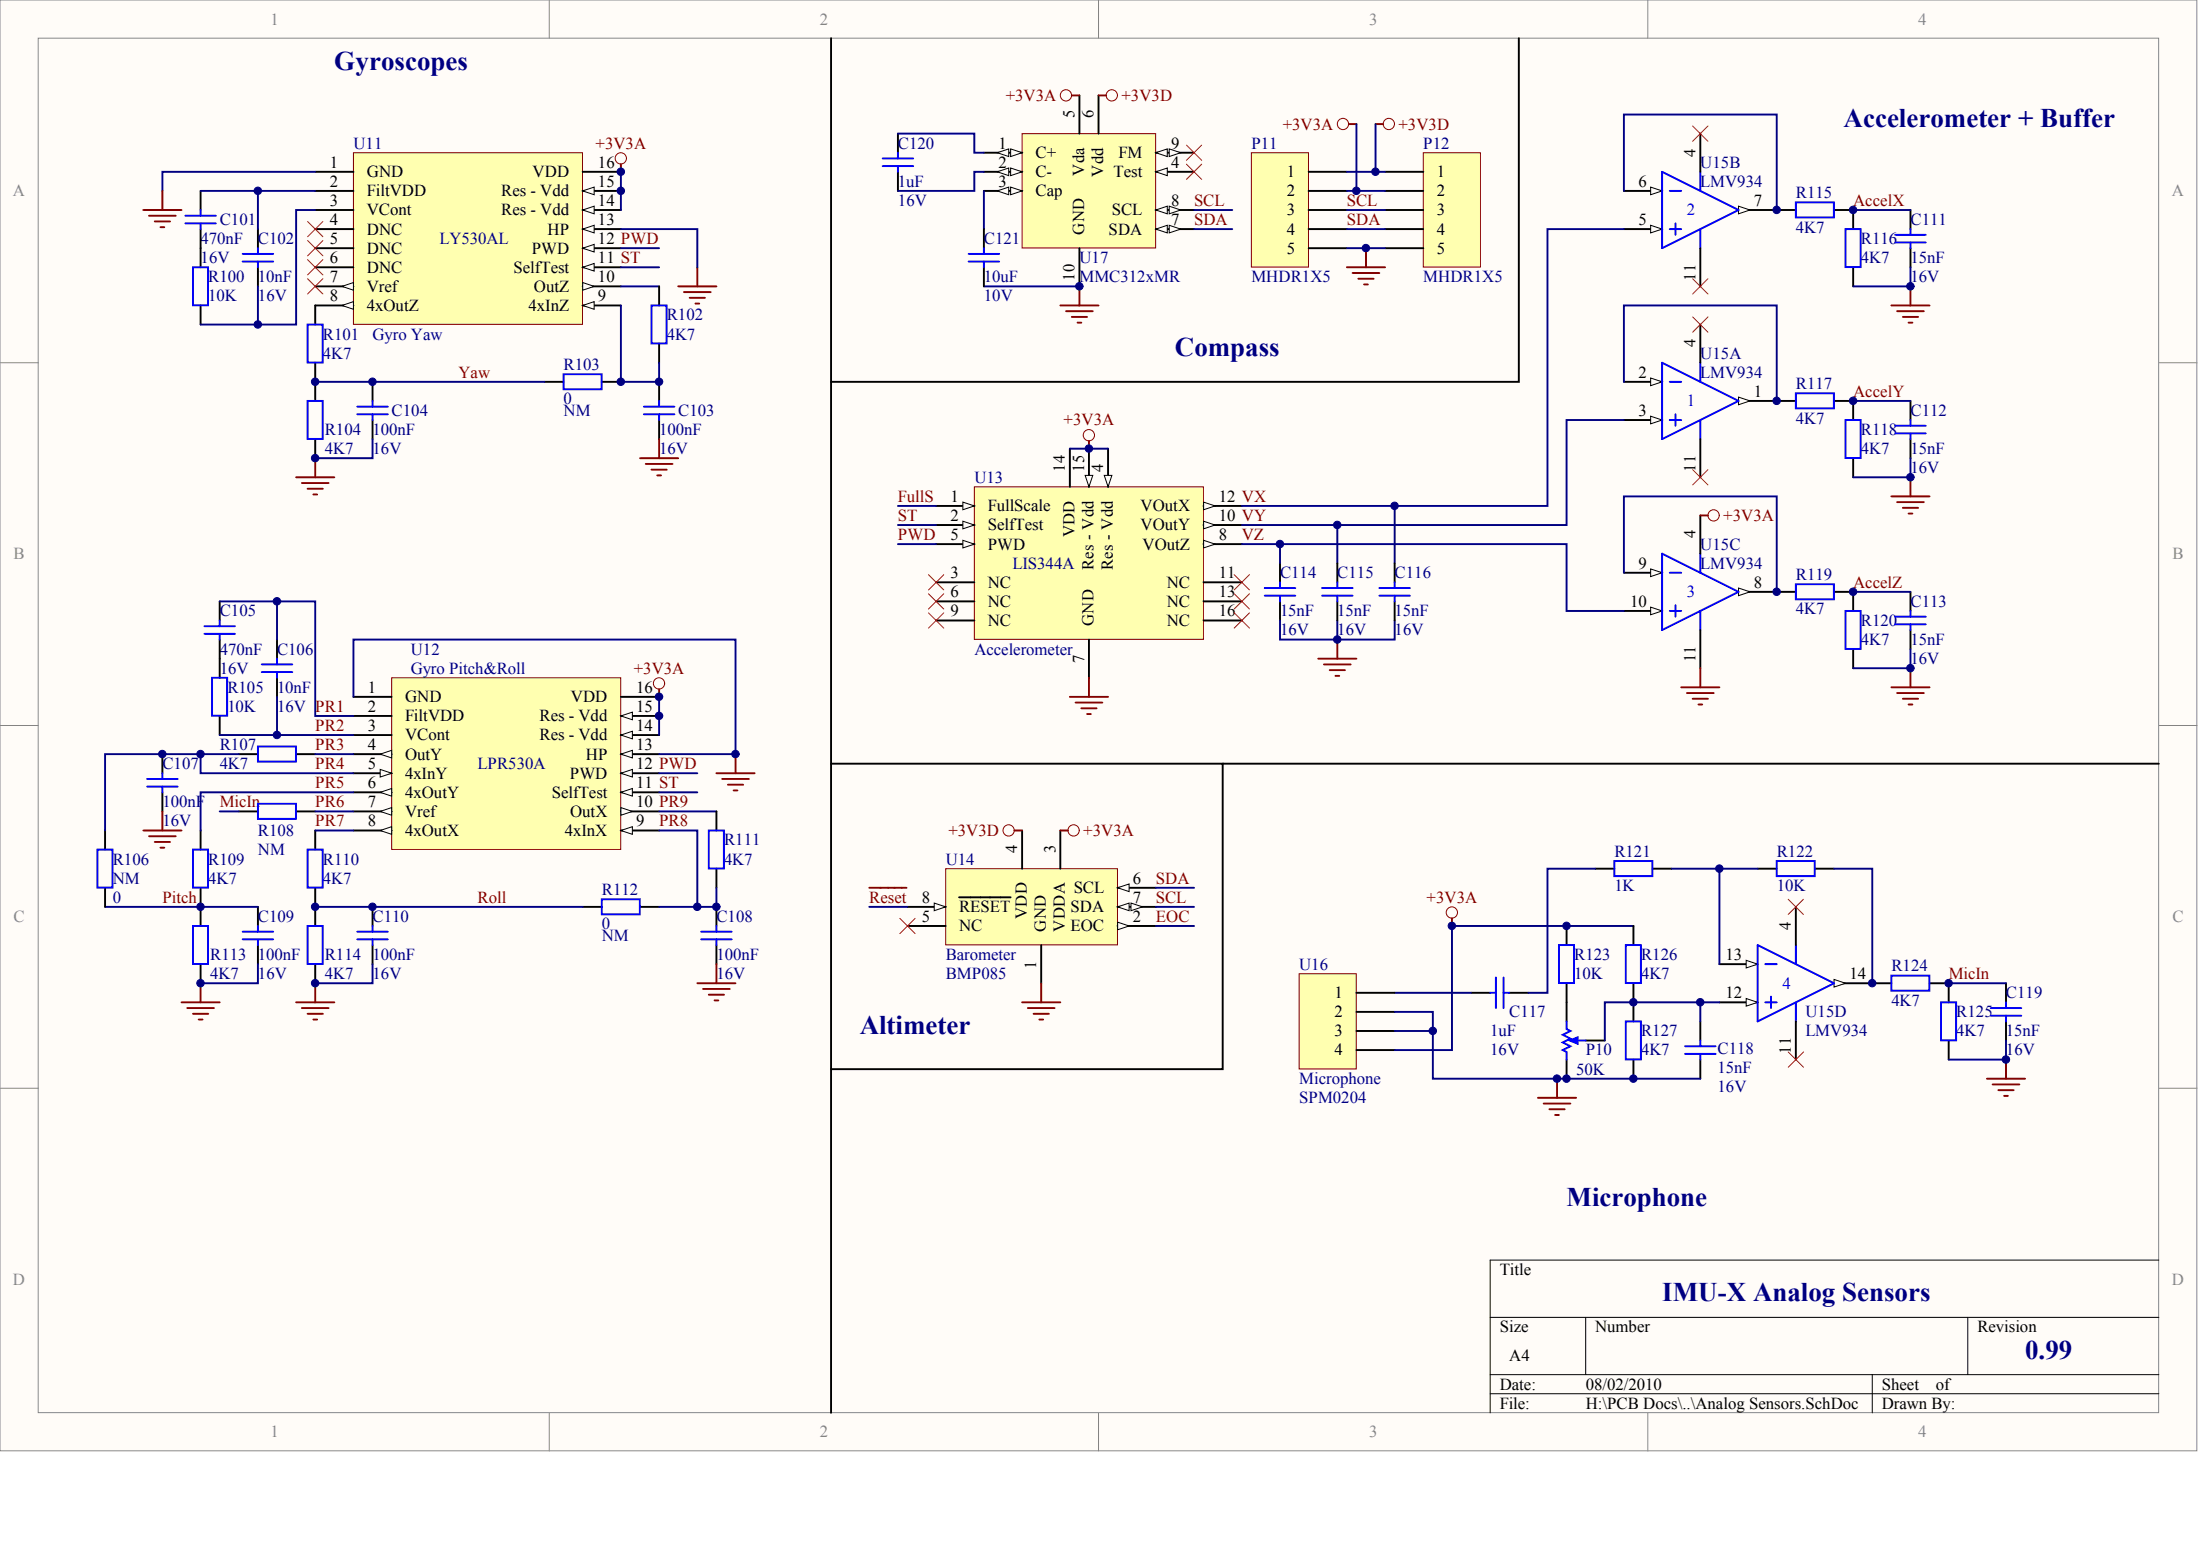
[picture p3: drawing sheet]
<svg xmlns="http://www.w3.org/2000/svg" width="840mm" height="594mm" viewBox="0 0 840 594" stroke-linecap="round" stroke-linejoin="round" font-family="sans-serif">
<g fill="#fffcf8" stroke="#85878c" stroke-width=".38">
<path d="M0 0h838.4v553.6h-838.4z"/>
<path d="M14.6 14.6h809.2v524.4h-809.2z"/>
</g>
<path d="M209.6 0v14.6M419.2 0v14.6M628.9 0v14.6M0 138.4h14.6M823.9 138.4h14.6M0 276.8h14.6M823.9 276.8h14.6M0 415.2h14.6M823.9 415.2h14.6M209.6 539.1v14.5M419.2 539.1v14.5M628.9 539.1v14.5" fill="none" stroke="#85878c" stroke-width=".38"/>
<path d="M823.9 480.8h-255.2v58.3M568.7 502.6h255.2M605.2 502.6v21.9M751 502.6v21.9M568.7 524.5h255.2M568.7 531.8h255.2M714.5 524.5v14.6" fill="none" stroke="#000" stroke-width=".38"/>
<path d="M134.9 58.3h87.4v65.5h-87.4z" fill="#ffffb0" stroke="#800000" stroke-width=".38"/>
<path d="M120.3 65.6h14.6M120.3 72.8h14.6M120.3 80.1h14.6M120.3 87.4h14.6M120.3 94.7h14.6M120.3 102h14.6M120.3 109.3h14.6" fill="none" stroke="#000" stroke-width=".73"/>
<path d="M130.5 109.3l4.4-1.5v2.9z" fill="#fffcf8" stroke="#000" stroke-width=".38"/>
<path d="M120.3 116.6h14.6" fill="none" stroke="#000" stroke-width=".73"/>
<path d="M130.5 116.6l4.4-1.5v2.9z" fill="#fffcf8" stroke="#000" stroke-width=".38"/>
<path d="M222.4 116.6h14.6" fill="none" stroke="#000" stroke-width=".73"/>
<path d="M222.4 116.6l4.4-1.5v2.9z" fill="#fffcf8" stroke="#000" stroke-width=".38"/>
<path d="M222.4 109.3h14.6" fill="none" stroke="#000" stroke-width=".73"/>
<path d="M222.4 107.8l4.4 1.5-4.4 1.4z" fill="#fffcf8" stroke="#000" stroke-width=".38"/>
<path d="M222.4 102h14.6" fill="none" stroke="#000" stroke-width=".73"/>
<path d="M222.4 102l4.4-1.5v2.9z" fill="#fffcf8" stroke="#000" stroke-width=".38"/>
<path d="M222.4 94.7h14.6" fill="none" stroke="#000" stroke-width=".73"/>
<path d="M222.4 94.7l4.4-1.5v3z" fill="#fffcf8" stroke="#000" stroke-width=".38"/>
<path d="M222.4 87.4h14.6" fill="none" stroke="#000" stroke-width=".73"/>
<path d="M222.4 87.4l4.4-1.4v2.9z" fill="#fffcf8" stroke="#000" stroke-width=".38"/>
<path d="M222.4 80.1h14.6" fill="none" stroke="#000" stroke-width=".73"/>
<path d="M222.4 80.1l4.4-1.4v2.9z" fill="#fffcf8" stroke="#000" stroke-width=".38"/>
<path d="M222.4 72.8h14.6" fill="none" stroke="#000" stroke-width=".73"/>
<path d="M222.4 72.8l4.4-1.4v2.9z" fill="#fffcf8" stroke="#000" stroke-width=".38"/>
<path d="M222.4 65.6h14.6" fill="none" stroke="#000" stroke-width=".73"/>
<path d="M149.5 258.6h87.4v65.5h-87.4z" fill="#ffffb0" stroke="#800000" stroke-width=".38"/>
<path d="M134.9 265.9h14.6M134.9 273.2h14.6M134.9 280.5h14.6M134.9 287.7h14.6" fill="none" stroke="#000" stroke-width=".73"/>
<path d="M145.1 287.7l4.4-1.4v2.9z" fill="#fffcf8" stroke="#000" stroke-width=".38"/>
<path d="M134.9 295h14.6" fill="none" stroke="#000" stroke-width=".73"/>
<path d="M145.1 293.6l4.4 1.4-4.4 1.5z" fill="#fffcf8" stroke="#000" stroke-width=".38"/>
<path d="M134.9 302.3h14.6" fill="none" stroke="#000" stroke-width=".73"/>
<path d="M145.1 302.3l4.4-1.4v2.9z" fill="#fffcf8" stroke="#000" stroke-width=".38"/>
<path d="M134.9 309.6h14.6" fill="none" stroke="#000" stroke-width=".73"/>
<path d="M145.1 309.6l4.4-1.5v3z" fill="#fffcf8" stroke="#000" stroke-width=".38"/>
<path d="M134.9 316.9h14.6" fill="none" stroke="#000" stroke-width=".73"/>
<path d="M145.1 316.9l4.4-1.5v2.9z" fill="#fffcf8" stroke="#000" stroke-width=".38"/>
<path d="M237 316.9h14.5" fill="none" stroke="#000" stroke-width=".73"/>
<path d="M237 316.9l4.3-1.5v2.9z" fill="#fffcf8" stroke="#000" stroke-width=".38"/>
<path d="M237 309.6h14.5" fill="none" stroke="#000" stroke-width=".73"/>
<path d="M237 308.1l4.3 1.5-4.3 1.5z" fill="#fffcf8" stroke="#000" stroke-width=".38"/>
<path d="M237 302.3h14.5" fill="none" stroke="#000" stroke-width=".73"/>
<path d="M237 302.3l4.3-1.4v2.9z" fill="#fffcf8" stroke="#000" stroke-width=".38"/>
<path d="M237 295h14.5" fill="none" stroke="#000" stroke-width=".73"/>
<path d="M237 295l4.3-1.4v2.9z" fill="#fffcf8" stroke="#000" stroke-width=".38"/>
<path d="M237 287.7h14.5" fill="none" stroke="#000" stroke-width=".73"/>
<path d="M237 287.7l4.3-1.4v2.9z" fill="#fffcf8" stroke="#000" stroke-width=".38"/>
<path d="M237 280.5h14.5" fill="none" stroke="#000" stroke-width=".73"/>
<path d="M237 280.5l4.3-1.5v2.9z" fill="#fffcf8" stroke="#000" stroke-width=".38"/>
<path d="M237 273.2h14.5" fill="none" stroke="#000" stroke-width=".73"/>
<path d="M237 273.2l4.3-1.5v2.9z" fill="#fffcf8" stroke="#000" stroke-width=".38"/>
<path d="M237 265.9h14.5" fill="none" stroke="#000" stroke-width=".73"/>
<path d="M371.8 185.8h87.5v58.2h-87.5z" fill="#ffffb0" stroke="#800000" stroke-width=".38"/>
<path d="M357.3 193h14.5" fill="none" stroke="#000" stroke-width=".73"/>
<path d="M367.5 191.6l4.3 1.4-4.3 1.5z" fill="#fffcf8" stroke="#000" stroke-width=".38"/>
<path d="M459.3 207.6h14.6M357.3 236.8h14.5M357.3 222.2h14.5M357.3 229.5h14.5M459.3 236.8h14.6M459.3 222.2h14.6M415.6 244v14.6" fill="none" stroke="#000" stroke-width=".73"/>
<path d="M459.3 206.2l4.4 1.4-4.4 1.5z" fill="#fffcf8" stroke="#000" stroke-width=".38"/>
<path d="M459.3 200.3h14.6" fill="none" stroke="#000" stroke-width=".73"/>
<path d="M459.3 198.9l4.4 1.4-4.4 1.5z" fill="#fffcf8" stroke="#000" stroke-width=".38"/>
<path d="M357.3 200.3h14.5M459.3 229.5h14.6" fill="none" stroke="#000" stroke-width=".73"/>
<path d="M367.5 198.9l4.3 1.4-4.3 1.5z" fill="#fffcf8" stroke="#000" stroke-width=".38"/>
<path d="M357.3 207.6h14.5" fill="none" stroke="#000" stroke-width=".73"/>
<path d="M367.5 206.2l4.3 1.4-4.3 1.5z" fill="#fffcf8" stroke="#000" stroke-width=".38"/>
<path d="M459.3 193h14.6" fill="none" stroke="#000" stroke-width=".73"/>
<path d="M459.3 191.6l4.4 1.4-4.4 1.5z" fill="#fffcf8" stroke="#000" stroke-width=".38"/>
<path d="M422.9 171.2v14.6" fill="none" stroke="#000" stroke-width=".73"/>
<path d="M421.4 181.4h2.9l-1.4 4.4z" fill="#fffcf8" stroke="#000" stroke-width=".38"/>
<path d="M415.6 171.2v14.6" fill="none" stroke="#000" stroke-width=".73"/>
<path d="M414.1 181.4h3l-1.5 4.4z" fill="#fffcf8" stroke="#000" stroke-width=".38"/>
<path d="M408.3 171.2v14.6" fill="none" stroke="#000" stroke-width=".73"/>
<path d="M120.3 65.6h-58.3v7.2M237 65.6v14.5" fill="none" stroke="#000080" stroke-width=".73"/>
<g fill="none" stroke="#f00" stroke-width=".38">
<path d="M117.4 99.1l5.8 5.8M117.4 91.8l5.8 5.8M117.4 84.5l5.8 5.8M123.2 99.1l-5.8 5.8M123.2 91.8l-5.8 5.8M123.2 84.5l-5.8 5.8M354.4 219.3l5.8 5.8M360.2 219.3l-5.8 5.8M471 219.3l5.8 5.8M476.8 219.3l-5.8 5.8M354.4 226.6l5.8 5.8M354.4 233.8l5.8 5.9"/>
<path d="M360.2 226.6l-5.8 5.8M360.2 233.8l-5.8 5.9M471 226.6l5.8 5.8M471 233.8l5.8 5.9M476.8 226.6l-5.8 5.8M476.8 233.8l-5.8 5.9"/>
</g>
<g fill="none" stroke="#800000" stroke-width=".38">
<circle cx="236.9" cy="60.4" r="2.15"/>
<circle cx="415.6" cy="166.1" r="2.15"/>
</g>
<path d="M237 62.6v3M415.6 168.3v2.9M415.6 258.6v7.3M408.3 265.9h14.6M410.5 268.1h10.2M412.7 270.3h5.8M414.9 272.4h1.4" fill="none" stroke="#800000" stroke-width=".73"/>
<path d="M360.9 331.5h65.6v29h-65.6z" fill="#ffffb0" stroke="#800000" stroke-width=".38"/>
<path d="M426.5 353.3h14.6M397.4 360.6v14.6" fill="none" stroke="#000" stroke-width=".73"/>
<path d="M426.5 351.9l4.4 1.4-4.4 1.5z" fill="#fffcf8" stroke="#000" stroke-width=".38"/>
<path d="M390.1 316.9v14.6M404.7 316.9v14.6M426.5 338.7h14.6M346.3 353.3h14.6" fill="none" stroke="#000" stroke-width=".73"/>
<path d="M426.5 338.7l4.4-1.4v2.9z" fill="#fffcf8" stroke="#000" stroke-width=".38"/>
<path d="M426.5 346h14.6" fill="none" stroke="#000" stroke-width=".73"/>
<g fill="#fffcf8" stroke="#000" stroke-width=".38">
<path d="M426.5 346l4.4-1.4v2.9z"/>
<path d="M431.6 344.6l4.4 1.4-4.4 1.5z"/>
</g>
<path d="M346.3 346h14.6" fill="none" stroke="#000" stroke-width=".73"/>
<path d="M356.5 344.6l4.4 1.4-4.4 1.5z" fill="#fffcf8" stroke="#000" stroke-width=".38"/>
<g fill="none" stroke="#000" stroke-width=".73">
<path d="M678.1 80.1h7.3M700 80.1h7.2M120.3 116.6v7.2M251.5 109.3v7.3M120.3 138.4v14.6M251.5 131.1v7.3M142.2 145.7v7.3M251.5 145.7v7.3M619.7 145.7h14.6M120.3 167.5v7.3M142.2 160.3v7.2M251.5 160.3v7.2"/>
<path d="M488.5 214.9v7.3M510.4 214.9v7.3M532.3 214.9v7.3M488.5 229.5v7.3M510.4 229.5v7.3M532.3 229.5v7.3M62 287.7v7.3M91.1 287.7h7.3M113 287.7h7.3M62 302.3v7.3M76.6 316.9v7.3M120.3 316.9v7.3"/>
<path d="M273.4 309.6v7.3M76.6 338.7v14.6M120.3 338.7v14.6M273.4 331.5v7.2M98.4 346v7.3M142.2 346v7.3M273.4 346v7.3M366 342.4h19.7M76.6 367.9v7.3M98.4 360.6v7.3M120.3 367.9v7.3M142.2 360.6v7.3"/>
<path d="M273.4 360.6v7.3"/>
</g>
<g fill="none" stroke="#800000" stroke-width=".38">
<circle cx="251.5" cy="260.8" r="2.15"/>
<circle cx="384.9" cy="316.8" r="2.15"/>
<circle cx="409.7" cy="316.8" r="2.15"/>
</g>
<g fill="none" stroke="#800000" stroke-width=".73">
<path d="M62 72.8v7.3M54.7 80.1h14.6M56.9 82.3h10.2M59.1 84.5h5.8M61.2 86.7h1.5M258.8 109.3h14.6M261 111.5h10.2M263.2 113.6h5.8M265.4 115.8h1.5M266.1 102v7.3M120.3 174.8v7.3M244.3 174.8h14.5"/>
<path d="M246.4 177h10.2M248.6 179.2h5.9M251.5 167.5v7.3M113 182.1h14.6M115.2 184.3h10.2M117.4 186.5h5.8M119.6 188.7h1.4M250.8 181.4h1.5M503.1 251.3h14.6M505.3 253.5h10.2M507.5 255.7h5.8M509.7 257.9h1.4"/>
<path d="M510.4 244v7.3M251.5 263v2.9M273.4 295h14.6M275.6 297.2h10.2M277.8 299.4h5.8M280.7 287.7v7.3M54.7 316.9h14.6M56.9 319.1h10.2M62 309.6v7.3M280 301.6h1.4M387.2 316.9h2.9M404.7 316.9h2.9"/>
<path d="M59.1 321.3h5.8M61.2 323.4h1.5M331.7 338.7h14.3M76.6 375.2v7.2M120.3 375.2v7.2M266.1 375.2h14.6M268.3 377.3h10.2M270.5 379.5h5.8M273.4 367.9v7.3M397.4 375.2v7.2M69.3 382.4h14.5M71.5 384.6h10.2"/>
<path d="M73.6 386.8h5.9M75.8 389h1.5M113 382.4h14.6M115.2 384.6h10.2M117.4 386.8h5.8M119.6 389h1.4M272.7 381.7h1.4M390.1 382.4h14.6M392.3 384.6h10.2M394.5 386.8h5.8M396.6 389h1.5"/>
</g>
<path d="M117.4 106.4l5.8 5.8M123.2 106.4l-5.8 5.8M343.4 350.4l5.8 5.8M349.2 350.4l-5.8 5.8" fill="none" stroke="#f00" stroke-width=".38"/>
<g fill="none" stroke="#000080" stroke-width=".73">
<path d="M237 102h14.5M237 109.3h14.5M142.2 167.5v7.3h-21.9M473.9 193h58.4v21.9M342.7 200.3h14.6M473.9 207.6h14.6v7.3M473.9 200.3h36.5v14.6M488.5 236.8v7.2h43.8v-7.2M510.4 236.8v7.2M251.5 265.9v14.6M76.6 287.7v7.3h58.3M134.9 302.3h-58.3v14.6"/>
<path d="M251.5 302.3h14.6M251.5 309.6h21.9M441.1 338.7h14.6M40.1 346h58.3M331.7 346h14.6M441.1 346h14.6M98.4 367.9v7.3h-21.8M142.2 367.9v7.3h-21.9"/>
</g>
<g fill="none" stroke="#00f" stroke-width=".73">
<path d="M685.4 77.2h14.5v5.8h-14.5zM248.6 116.6h5.8v14.4h-5.8zM117.4 123.8h5.7v14.5h-5.7zM117.4 153h5.7v14.5h-5.7zM136.3 155.2h11.7M136.3 158.1h11.7M142.2 153v2.2M142.2 158.1v2.2M245.7 155.2h11.7M245.7 158.1h11.7M251.5 153v2.2M251.5 158.1v2.2"/>
<path d="M482.7 224.4h11.6M482.7 227.3h11.6M488.5 222.2v2.2M488.5 227.3v2.2M504.5 224.4h11.7M504.5 227.3h11.7M510.4 222.2v2.2M510.4 227.3v2.2M526.4 224.4h11.7M526.4 227.3h11.7M532.3 222.2v2.2M532.3 227.3v2.2"/>
<path d="M56.1 297.2h11.7M62 295v2.2M98.4 284.8h14.5v5.8h-14.5zM56.1 300.1h11.7M62 300.1v2.2M270.5 316.9h5.8v14.5h-5.8zM73.6 324.2h5.8v14.5h-5.8zM117.4 324.2h5.7v14.5h-5.7zM73.6 353.3h5.8v14.5h-5.8zM92.6 355.5h11.7M92.6 358.4h11.7M98.4 353.3v2.2"/>
<path d="M98.4 358.4v2.2M117.4 353.3h5.7v14.5h-5.7zM136.3 355.5h11.7M136.3 358.4h11.7M142.2 353.3v2.2M142.2 358.4v2.2M267.6 355.5h11.7M267.6 358.4h11.7M273.4 353.3v2.2M273.4 358.4v2.2"/>
</g>
<path d="M630 144.2l4.3 1.5-4.3 1.4z" fill="#fffcf8" stroke="#000" stroke-width=".38"/>
<path d="M619.7 160.3h14.6" fill="none" stroke="#000" stroke-width=".73"/>
<path d="M630 158.8l4.3 1.5-4.3 1.4z" fill="#fffcf8" stroke="#000" stroke-width=".38"/>
<path d="M663.5 153h14.6" fill="none" stroke="#000" stroke-width=".73"/>
<path d="M663.5 151.5l4.4 1.5-4.4 1.4z" fill="#fffcf8" stroke="#000" stroke-width=".38"/>
<path d="M634.3 138.4l29.2 14.6-29.2 14.5zM648.9 138.4v7.3M637.2 145.7h4.4M639.4 158.1v4.3M637.2 160.3h4.4M648.9 160.3v7.2" fill="none" stroke="#00f" stroke-width=".73"/>
<path d="M648.9 123.8v14.6M648.9 167.5v14.6M663.5 225.8h14.6" fill="none" stroke="#000" stroke-width=".73"/>
<path d="M663.5 224.4l4.4 1.4-4.4 1.5z" fill="#fffcf8" stroke="#000" stroke-width=".38"/>
<path d="M619.7 233.1h14.6" fill="none" stroke="#000" stroke-width=".73"/>
<path d="M630 231.7l4.3 1.4-4.3 1.5z" fill="#fffcf8" stroke="#000" stroke-width=".38"/>
<path d="M619.7 218.5h14.6" fill="none" stroke="#000" stroke-width=".73"/>
<path d="M630 217.1l4.3 1.4-4.3 1.5z" fill="#fffcf8" stroke="#000" stroke-width=".38"/>
<path d="M634.3 211.3l29.2 14.5-29.2 14.6zM637.2 218.5h4.4M648.9 211.3v7.2M637.2 233.1h4.4M639.4 230.9v4.4M648.9 233.1v7.3" fill="none" stroke="#00f" stroke-width=".73"/>
<path d="M619.7 87.4h14.6M648.9 196.7v14.6M648.9 240.4v14.6" fill="none" stroke="#000" stroke-width=".73"/>
<path d="M630 86l4.3 1.4-4.3 1.5z" fill="#fffcf8" stroke="#000" stroke-width=".38"/>
<path d="M619.7 72.8h14.6" fill="none" stroke="#000" stroke-width=".73"/>
<path d="M630 71.4l4.3 1.4-4.3 1.5z" fill="#fffcf8" stroke="#000" stroke-width=".38"/>
<path d="M663.5 80.1h14.6" fill="none" stroke="#000" stroke-width=".73"/>
<path d="M663.5 78.7l4.4 1.4-4.4 1.5z" fill="#fffcf8" stroke="#000" stroke-width=".38"/>
<path d="M634.3 65.6l29.2 14.5-29.2 14.6zM637.2 72.8h4.4M648.9 65.6v7.2M637.2 87.4h4.4M639.4 85.2v4.4M648.9 87.4v7.3" fill="none" stroke="#00f" stroke-width=".73"/>
<path d="M648.9 51v14.6M648.9 94.7v14.6M700 375.2h14.5" fill="none" stroke="#000" stroke-width=".73"/>
<path d="M700 373.7l4.3 1.5-4.3 1.4z" fill="#fffcf8" stroke="#000" stroke-width=".38"/>
<path d="M656.2 382.4h14.6" fill="none" stroke="#000" stroke-width=".73"/>
<path d="M666.4 381l4.4 1.4-4.4 1.5z" fill="#fffcf8" stroke="#000" stroke-width=".38"/>
<path d="M656.2 367.9h14.6" fill="none" stroke="#000" stroke-width=".73"/>
<path d="M666.4 366.4l4.4 1.5-4.4 1.4z" fill="#fffcf8" stroke="#000" stroke-width=".38"/>
<g fill="none" stroke="#00f" stroke-width=".73">
<path d="M70.7 82.3h11.7M70.7 85.2h11.7M76.6 80.1v2.2M76.6 85.2v2.2M92.6 96.9h11.7M92.6 99.8h11.7M98.4 94.7v2.2M98.4 99.8v2.2M704.3 87.4h5.8v14.5h-5.8zM723.3 89.6h11.6M723.3 92.5h11.6M729.1 87.4v2.2"/>
<path d="M729.1 92.5v2.2M73.6 102h5.8v14.5h-5.8zM215.1 142.8h14.5v5.7h-14.5zM685.4 150.1h14.5v5.7h-14.5zM704.3 160.3h5.8v14.5h-5.8zM723.3 162.4h11.6M723.3 165.4h11.6M729.1 160.3v2.1M729.1 165.4v2.1M78 238.9h11.7M83.8 236.8v2.1M685.4 222.9h14.5v5.8h-14.5z"/>
<path d="M704.3 233.1h5.8v14.5h-5.8zM723.3 235.3h11.6M723.3 238.2h11.6M729.1 233.1v2.2M729.1 238.2v2.2M78 241.9h11.7M80.9 258.6h5.8v14.5h-5.8zM83.8 241.9v2.1M99.9 253.5h11.7M99.9 256.4h11.7M105.7 251.3v2.2M105.7 256.4v2.2"/>
<path d="M98.4 306.7h14.5v5.7h-14.5zM37.2 324.2h5.7v14.5h-5.7zM616.1 328.5h14.5v5.8h-14.5zM678.1 328.5h14.5v5.8h-14.5zM229.7 343.1h14.5v5.8h-14.5zM568.7 378.8h2.2M570.9 373v11.6M573.8 373v11.6M573.8 378.8h2.2M595 360.6h5.7v14.5h-5.7zM670.8 360.6l29.2 14.6-29.2 14.5zM673.7 367.9h4.4"/>
<path d="M685.4 360.6v7.3M721.8 372.2h14.5v5.8h-14.5zM597.9 389.7v2.9l1.4 .8-2.9 1.4 2.9 1.5-2.9 1.4 2.9 1.5-2.9 1.5 1.5 .7v2.9M602.2 397h3M643.1 399.2h11.6M648.9 397v2.2M673.7 382.4h4.4M675.9 380.3v4.3M685.4 382.4v7.3M740.8 382.4h5.7v14.5h-5.7zM759.7 384.6h11.7M759.7 387.5h11.7"/>
<path d="M765.6 382.4v2.2M765.6 387.5v2.2M643.1 402.1h11.6M648.9 402.1v2.2"/>
</g>
<g fill="none" stroke="#000" stroke-width=".73">
<path d="M317.2 14.6v524.5M76.6 72.8v7.3M76.6 87.4v14.6M98.4 87.4v7.3M707.2 80.1v7.3M729.1 80.1v7.3M729.1 94.7v7.3M76.6 116.6v7.2M98.4 102v7.3M707.2 102v7.3M207.8 145.7h7.3M229.7 145.7h7.3"/>
<path d="M678.1 153h7.3M700 153h7.2v7.3M729.1 153v7.3M707.2 174.8v7.3M729.1 167.5v7.3M83.8 229.5v7.3M678.1 225.8h7.3M700 225.8h7.2v7.3M729.1 225.8v7.3M83.8 244v14.6M105.7 244v7.3M105.7 258.6v7.3"/>
<path d="M707.2 247.7v7.3M729.1 240.4v7.3M83.8 273.2v7.3M317.2 291.4h149.4v116.5h-149.4M466.6 291.4h357.3M40.1 316.9v7.3M91.1 309.6h7.3M113 309.6h7.3M40.1 338.7v7.3M608.8 331.5h7.3M630.7 331.5h7.3M670.8 331.5h7.3"/>
<path d="M692.7 331.5h7.3M222.4 346h7.3M244.3 346h7.2M597.9 353.3v7.3M685.4 346v14.6M561.4 378.8h7.3M576 378.8h7.3M597.9 375.2v14.5M714.5 375.2h7.3M736.4 375.2h7.3v7.2M765.6 375.2v7.2M605.2 397h7.3"/>
<path d="M648.9 389.7v7.3M685.4 389.7v14.6M743.7 397v7.3M765.6 389.7v7.3M597.9 404.3v7.3M648.9 404.3v7.3"/>
</g>
<g fill="none" stroke="#000080" stroke-width=".73">
<path d="M76.6 72.8h21.8v14.6M98.4 72.8h21.9M619.7 72.8v-29.1h58.4v36.4M120.3 80.1h-7.3v43.7h-14.6M237 87.4h29.1v14.6M237 94.7h14.5M619.7 87.4h-29.1v105.6h-58.3M707.2 80.1h21.9M98.4 109.3v14.5h-21.8M729.1 102v7.3h-21.9M120.3 145.7h87.5M619.7 145.7v-29.1h58.4v36.4"/>
<path d="M707.2 153h21.9M408.3 171.2h14.6M619.7 160.3h-21.8v40h-87.5M729.1 174.8v7.3h-21.9M342.7 193h14.6M342.7 207.6h14.6M488.5 207.6h109.4v25.5h21.8M619.7 218.5v-29.1h58.4v36.4M83.8 229.5h21.9v14.5M105.7 229.5h14.6v43.7h14.6M707.2 225.8h21.9M729.1 247.7v7.3h-21.9"/>
<path d="M105.7 265.9v14.6h-21.9M134.9 265.9v-21.9h145.8v43.7h-29.2M105.7 280.5h29.2M251.5 295h14.6M83.8 309.6h7.3M638 331.5h32.8M656.2 331.5v36.4M700 331.5h14.5v43.7M441.1 353.3h14.6M532.3 378.8h29.1M743.7 375.2h21.9M648.9 382.4v7.3"/>
<path d="M656.2 382.4h-43.7v14.6M765.6 397v7.3h-21.9"/>
</g>
<g fill="none" stroke="#800000" stroke-width=".73">
<path d="M721.8 116.6h14.6M724 118.7h10.2M729.1 109.3v7.3M726.2 120.9h5.8M728.4 123.1h1.4M721.8 189.4h14.6M724 191.6h10.2M726.2 193.8h5.8M728.4 196h1.4M729.1 182.1v7.3M648.9 255v7.2M729.1 255v7.2"/>
<path d="M641.6 262.2h14.6M643.8 264.4h10.2M646 266.6h5.8M648.2 268.8h1.4M721.8 262.2h14.6M724 264.4h10.2M726.2 266.6h5.8M728.4 268.8h1.4M554.1 350.4v2.9M586.9 418.9h14.6M594.2 411.6v7.3M758.3 411.6h14.6"/>
<path d="M760.5 413.8h10.2M762.7 416h5.8M764.8 418.1h1.5M765.6 404.3v7.3M589.1 421.1h10.2M591.3 423.2h5.8M593.5 425.4h1.5"/>
</g>
<path d="M646 48.1l5.8 5.8M651.8 48.1l-5.8 5.8M646 106.4l5.8 5.8M651.8 106.4l-5.8 5.8M646 120.9l5.8 5.9M651.8 120.9l-5.8 5.9M646 179.2l5.8 5.8M651.8 179.2l-5.8 5.8" fill="none" stroke="#f00" stroke-width=".38"/>
<circle cx="554.1" cy="348.2" r="2.15" fill="none" stroke="#800000" stroke-width=".38"/>
<path d="M598.6 397l3.6-1.4v2.9z" fill="#00f" stroke="#00f" stroke-width=".38"/>
<path d="M495.8 371.5h21.8v36.4h-21.8z" fill="#ffffb0" stroke="#800000" stroke-width=".38"/>
<path d="M623.4 353.3v7.3M517.7 378.8h14.6M623.4 375.2v14.5M517.7 386.1h14.6M517.7 393.4h14.6M517.7 400.7h14.6M623.4 404.3v7.3" fill="none" stroke="#000" stroke-width=".73"/>
<path d="M237 116.6v29.1h14.5v-7.3M91.1 287.7h-51v29.2M120.3 287.7h14.6M120.3 309.6h14.6M120.3 316.9h14.6M251.5 316.9h14.6v29.1h7.3v-7.3M608.8 331.5h-18.2v47.3h-7.3M120.3 346h102.1M251.5 346h14.6M623.4 353.3h-69.3v47.4h-21.8M532.3 393.4h14.5v18.2h102.1M532.3 386.1h14.5v7.3" fill="none" stroke="#000080" stroke-width=".73"/>
<path d="M682.5 343.1l5.8 5.8M688.3 343.1l-5.8 5.8M682.5 401.4l5.8 5.8M688.3 401.4l-5.8 5.8" fill="none" stroke="#f00" stroke-width=".38"/>
<circle cx="654" cy="196.6" r="2.15" fill="none" stroke="#800000" stroke-width=".38"/>
<path d="M648.9 196.7h2.9" fill="none" stroke="#800000" stroke-width=".73"/>
<path d="M620.5 360.6h5.7v14.5h-5.7zM620.5 389.7h5.7v14.5h-5.7z" fill="none" stroke="#00f" stroke-width=".73"/>
<path d="M390.1 51h50.9v43.6h-50.9z" fill="#ffffb0" stroke="#800000" stroke-width=".38"/>
<path d="M375.5 58.3h14.6" fill="none" stroke="#000" stroke-width=".73"/>
<g fill="#fffcf8" stroke="#000" stroke-width=".38">
<path d="M385.7 56.8l4.4 1.5-4.4 1.4z"/>
<path d="M380.6 58.3l4.4-1.5v2.9z"/>
</g>
<path d="M375.5 65.6h14.6" fill="none" stroke="#000" stroke-width=".73"/>
<g fill="#fffcf8" stroke="#000" stroke-width=".38">
<path d="M385.7 64.1l4.4 1.5-4.4 1.4z"/>
<path d="M380.6 65.6l4.4-1.5v2.9z"/>
</g>
<path d="M375.5 72.8h14.6" fill="none" stroke="#000" stroke-width=".73"/>
<g fill="#fffcf8" stroke="#000" stroke-width=".38">
<path d="M385.7 71.4l4.4 1.4-4.4 1.5z"/>
<path d="M380.6 72.8l4.4-1.4v2.9z"/>
</g>
<path d="M441.1 65.6h14.6" fill="none" stroke="#000" stroke-width=".73"/>
<path d="M441.1 65.6l4.4-1.5v2.9z" fill="#fffcf8" stroke="#000" stroke-width=".38"/>
<path d="M412 36.4v14.6M419.2 36.4v14.6M441.1 87.4h14.6" fill="none" stroke="#000" stroke-width=".73"/>
<g fill="#fffcf8" stroke="#000" stroke-width=".38">
<path d="M441.1 87.4l4.4-1.4v2.9z"/>
<path d="M446.2 86l4.4 1.4-4.4 1.5z"/>
</g>
<path d="M441.1 80.1h14.6" fill="none" stroke="#000" stroke-width=".73"/>
<g fill="#fffcf8" stroke="#000" stroke-width=".38">
<path d="M441.1 80.1l4.4-1.4v2.9z"/>
<path d="M446.2 78.7l4.4 1.4-4.4 1.5z"/>
</g>
<path d="M441.1 58.3h14.6" fill="none" stroke="#000" stroke-width=".73"/>
<g fill="#fffcf8" stroke="#000" stroke-width=".38">
<path d="M441.1 58.3l4.4-1.5v2.9z"/>
<path d="M446.2 56.8l4.4 1.5-4.4 1.4z"/>
</g>
<path d="M579.6 14.6v131.1h-262.4M342.7 51v7.3M342.7 65.6v7.2M375.5 87.4v7.3M412 94.7v14.6M375.5 102v7.3" fill="none" stroke="#000" stroke-width=".73"/>
<path d="M409 36.4h3M419.2 36.4h3M404.7 116.6h14.5M406.8 118.7h10.3M412 109.3v7.3M409 120.9h5.9M411.2 123.1h1.5" fill="none" stroke="#800000" stroke-width=".73"/>
<g fill="none" stroke="#800000" stroke-width=".38">
<circle cx="406.8" cy="36.4" r="2.15"/>
<circle cx="424.3" cy="36.4" r="2.15"/>
</g>
<path d="M452.8 55.4l5.8 5.8M458.6 55.4l-5.8 5.8M452.8 62.6l5.8 5.9M458.6 62.6l-5.8 5.9" fill="none" stroke="#f00" stroke-width=".38"/>
<path d="M342.7 58.3v2.2M336.9 60.5h11.6M336.9 63.4h11.6M342.7 63.4v2.2M369.7 99.8h11.6M369.7 96.9h11.6M375.5 94.7v2.2M375.5 99.8v2.2" fill="none" stroke="#00f" stroke-width=".73"/>
<path d="M342.7 51h29.1v7.3h3.7M375.5 65.6h-3.7v7.2h-29.1M375.5 72.8v14.6M455.7 87.4h14.6M455.7 80.1h14.6M375.5 109.3h36.5" fill="none" stroke="#000080" stroke-width=".73"/>
<path d="M543.2 58.3h21.8v43.6h-21.8z" fill="#ffffb0" stroke="#800000" stroke-width=".38"/>
<path d="M528.6 65.6h14.6M528.6 72.8h14.6M528.6 80.1h14.6M528.6 87.4h14.6M528.6 94.7h14.6" fill="none" stroke="#000" stroke-width=".73"/>
<path d="M477.6 58.3h21.8v43.6h-21.8z" fill="#ffffb0" stroke="#800000" stroke-width=".38"/>
<path d="M499.4 65.6h14.6M499.4 72.8h14.6M499.4 80.1h14.6M499.4 87.4h14.6M499.4 94.7h14.6" fill="none" stroke="#000" stroke-width=".73"/>
<path d="M517.7 47.3v25.5h10.9M525 47.3v18.3h-11M514 72.8h3.7M525 65.6h3.6M514 80.1h14.6M514 87.4h14.6M514 94.7h14.6" fill="none" stroke="#000080" stroke-width=".73"/>
<path d="M514.8 47.3h2.9M525 47.3h2.9M521.3 94.7v7.3M514 102h14.6M516.2 104.2h10.2M518.4 106.4h5.8M520.6 108.5h1.4" fill="none" stroke="#800000" stroke-width=".73"/>
<g fill="none" stroke="#800000" stroke-width=".38">
<circle cx="512.5" cy="47.3" r="2.15"/>
<circle cx="530" cy="47.3" r="2.15"/>
</g>
<g fill="#000080" stroke="#000080" stroke-width=".38">
<circle cx="61.9" cy="287.7" r="1.42"/>
<circle cx="76.5" cy="375.1" r="1.42"/>
<circle cx="76.5" cy="346" r="1.42"/>
<circle cx="76.5" cy="287.7" r="1.42"/>
<circle cx="98.4" cy="123.8" r="1.42"/>
<circle cx="98.4" cy="72.8" r="1.42"/>
<circle cx="105.7" cy="280.4" r="1.42"/>
<circle cx="105.7" cy="229.4" r="1.42"/>
<circle cx="120.3" cy="375.1" r="1.42"/>
<circle cx="120.3" cy="346" r="1.42"/>
<circle cx="120.3" cy="174.8" r="1.42"/>
<circle cx="120.3" cy="145.7" r="1.42"/>
<circle cx="142.1" cy="346" r="1.42"/>
<circle cx="142.1" cy="145.7" r="1.42"/>
<circle cx="236.9" cy="145.7" r="1.42"/>
<circle cx="236.9" cy="72.8" r="1.42"/>
<circle cx="236.9" cy="65.5" r="1.42"/>
<circle cx="251.5" cy="273.1" r="1.42"/>
<circle cx="251.5" cy="265.9" r="1.42"/>
<circle cx="251.5" cy="145.7" r="1.42"/>
<circle cx="266.1" cy="346" r="1.42"/>
<circle cx="273.4" cy="346" r="1.42"/>
<circle cx="280.7" cy="287.7" r="1.42"/>
<circle cx="411.9" cy="109.2" r="1.42"/>
<circle cx="415.6" cy="171.2" r="1.42"/>
<circle cx="488.5" cy="207.6" r="1.42"/>
<circle cx="510.3" cy="244" r="1.42"/>
<circle cx="510.3" cy="200.3" r="1.42"/>
<circle cx="517.6" cy="72.8" r="1.42"/>
<circle cx="521.3" cy="94.7" r="1.42"/>
<circle cx="524.9" cy="65.5" r="1.42"/>
<circle cx="532.2" cy="193" r="1.42"/>
<circle cx="546.8" cy="393.3" r="1.42"/>
<circle cx="554.1" cy="353.3" r="1.42"/>
<circle cx="594.2" cy="411.5" r="1.42"/>
<circle cx="597.8" cy="411.5" r="1.42"/>
<circle cx="597.8" cy="353.3" r="1.42"/>
<circle cx="623.4" cy="411.5" r="1.42"/>
<circle cx="623.4" cy="382.4" r="1.42"/>
<circle cx="648.9" cy="382.4" r="1.42"/>
<circle cx="656.2" cy="331.4" r="1.42"/>
<circle cx="678" cy="225.8" r="1.42"/>
<circle cx="678" cy="152.9" r="1.42"/>
<circle cx="678" cy="80.1" r="1.42"/>
<circle cx="707.2" cy="225.8" r="1.42"/>
<circle cx="707.2" cy="152.9" r="1.42"/>
<circle cx="707.2" cy="80.1" r="1.42"/>
<circle cx="714.5" cy="375.1" r="1.42"/>
<circle cx="729.1" cy="254.9" r="1.42"/>
<circle cx="729.1" cy="182.1" r="1.42"/>
<circle cx="729.1" cy="109.2" r="1.42"/>
<circle cx="743.7" cy="375.1" r="1.42"/>
<circle cx="765.5" cy="404.3" r="1.42"/>
</g>
<g font-size="10.3" fill="#000080">
<text x="127.6" y="26.6">Gyroscopes</text>
<text x="703.6" y="48.5">Accelerometer + Buffer</text>
<text x="448.4" y="135.9">Compass</text>
<text x="328.1" y="394.5">Altimeter</text>
<text x="597.9" y="460.1">Microphone</text>
<text x="634.3" y="496.5">IMU-X Analog Sensors</text>
<text x="772.9" y="518.4">0.99</text>
</g>
<g font-size="6.4" fill="#85878c">
<text x="103.2" y="9.3">1</text>
<text x="312.9" y="9.3">2</text>
<text x="522.5" y="9.3">3</text>
<text x="732.1" y="9.3">4</text>
<text x="5" y="74.9">A</text>
<text x="828.9" y="74.9">A</text>
<text x="5.2" y="213.3">B</text>
<text x="829.1" y="213.3">B</text>
<text x="5.2" y="351.7">C</text>
<text x="829.1" y="351.7">C</text>
<text x="5" y="490.1">D</text>
<text x="828.9" y="490.1">D</text>
<text x="103.2" y="548.4">1</text>
<text x="312.9" y="548.4">2</text>
<text x="522.5" y="548.4">3</text>
<text x="732.1" y="548.4">4</text>
</g>
<g font-size="6.4" fill="#800000">
<text x="383.8" y="38.5">+3V3A</text>
<text x="428" y="38.5">+3V3D</text>
<text x="489.5" y="49.4">+3V3A</text>
<text x="533.7" y="49.4">+3V3D</text>
<text x="227.3" y="56.7">+3V3A</text>
<text x="455.7" y="78.6">SCL</text>
<text x="514" y="78.6">SCL</text>
<text x="707.2" y="78.6">AccelX</text>
<text x="455.7" y="85.8">SDA</text>
<text x="514" y="85.8">SDA</text>
<text x="175" y="144.1">Yaw</text>
<text x="707.2" y="151.4">AccelY</text>
<text x="405.9" y="162.3">+3V3A</text>
<text x="342.7" y="191.5">FullS</text>
<text x="342.7" y="198.8">ST</text>
<text x="657.7" y="198.8">+3V3A</text>
<text x="342.7" y="206">PWD</text>
<text x="473.9" y="206">VZ</text>
<text x="707.2" y="224.3">AccelZ</text>
<text x="241.8" y="257">+3V3A</text>
<text x="120.3" y="271.6">PR1</text>
<text x="120.3" y="278.9">PR2</text>
<text x="120.3" y="286.2">PR3</text>
<text x="120.3" y="293.5">PR4</text>
<text x="120.3" y="300.7">PR5</text>
<text x="83.8" y="308">MicIn</text>
<text x="120.3" y="308">PR6</text>
<text x="120.3" y="315.3">PR7</text>
<text x="251.5" y="315.3">PR8</text>
<text x="361.9" y="319">+3V3D</text>
<text x="413.4" y="319">+3V3A</text>
<text x="441.1" y="337.2">SDA</text>
<text x="62" y="344.4">Pitch</text>
<text x="182.3" y="344.4">Roll</text>
<text x="331.7" y="344.4">Reset</text>
<text x="441.1" y="344.4">SCL</text>
<text x="544.4" y="344.4">+3V3A</text>
<text x="441.1" y="351.7">EOC</text>
<text x="743.7" y="373.6">MicIn</text>
</g>
<g font-size="6.4" fill="#000080">
<text x="134.9" y="56.7">U11</text>
<text x="342.7" y="56.7">C120</text>
<text x="477.6" y="56.7">P11</text>
<text x="543.2" y="56.7">P12</text>
<text x="648.9" y="64">U15B</text>
<text x="342.7" y="71.3">1uF</text>
<text x="648.9" y="71.3">LMV934</text>
<text x="685.4" y="75.6">R115</text>
<text x="342.7" y="78.6">16V</text>
<text x="83.8" y="85.8">C101</text>
<text x="685.4" y="88.8">4K7</text>
<text x="729.1" y="85.8">C111</text>
<text x="76.6" y="93.1">470nF</text>
<text x="98.4" y="93.1">C102</text>
<text x="167.7" y="93.1">LY530AL</text>
<text x="375.5" y="93.1">C121</text>
<text x="710.2" y="93.1">R116</text>
<text x="76.6" y="100.4">16V</text>
<text x="412" y="100.4">U17</text>
<text x="710.2" y="100.4">4K7</text>
<text x="729.1" y="100.4">15nF</text>
<text x="79.5" y="107.7">R100</text>
<text x="98.4" y="107.7">10nF</text>
<text x="375.5" y="107.7">10uF</text>
<text x="412" y="107.7">MMC312xMR</text>
<text x="477.6" y="107.7">MHDR1X5</text>
<text x="543.2" y="107.7">MHDR1X5</text>
<text x="729.1" y="107.7">16V</text>
<text x="79.5" y="115">10K</text>
<text x="98.4" y="115">16V</text>
<text x="375.5" y="115">10V</text>
<text x="254.5" y="122.3">R102</text>
<text x="123.2" y="129.5">R101</text>
<text x="142.2" y="129.5">Gyro Yaw</text>
<text x="254.5" y="129.5">4K7</text>
<text x="123.2" y="136.8">4K7</text>
<text x="648.9" y="136.8">U15A</text>
<text x="215.1" y="141.2">R103</text>
<text x="648.9" y="144.1">LMV934</text>
<text x="685.4" y="148.5">R117</text>
<text x="215.1" y="154.3">0</text>
<text x="149.5" y="158.7">C104</text>
<text x="215.1" y="158.7">NM</text>
<text x="258.8" y="158.7">C103</text>
<text x="685.4" y="161.6">4K7</text>
<text x="729.1" y="158.7">C112</text>
<text x="123.9" y="166">R104</text>
<text x="142.2" y="166">100nF</text>
<text x="251.5" y="166">100nF</text>
<text x="710.2" y="166">R118</text>
<text x="123.9" y="173.3">4K7</text>
<text x="142.2" y="173.3">16V</text>
<text x="251.5" y="173.3">16V</text>
<text x="710.2" y="173.3">4K7</text>
<text x="729.1" y="173.3">15nF</text>
<text x="371.8" y="184.2">U13</text>
<text x="729.1" y="180.5">16V</text>
<text x="648.9" y="209.7">U15C</text>
<text x="386.4" y="217">LIS344A</text>
<text x="488.5" y="220.6">C114</text>
<text x="510.4" y="220.6">C115</text>
<text x="532.3" y="220.6">C116</text>
<text x="648.9" y="217">LMV934</text>
<text x="685.4" y="221.3">R119</text>
<text x="729.1" y="231.5">C113</text>
<text x="83.8" y="235.2">C105</text>
<text x="488.5" y="235.2">15nF</text>
<text x="510.4" y="235.2">15nF</text>
<text x="532.3" y="235.2">15nF</text>
<text x="685.4" y="234.4">4K7</text>
<text x="710.2" y="238.8">R120</text>
<text x="488.5" y="242.5">16V</text>
<text x="510.4" y="242.5">16V</text>
<text x="532.3" y="242.5">16V</text>
<text x="83.8" y="249.7">470nF</text>
<text x="105.7" y="249.7">C106</text>
<text x="156.8" y="249.7">U12</text>
<text x="371.8" y="249.7">Accelerometer</text>
<text x="710.2" y="246.1">4K7</text>
<text x="729.1" y="246.1">15nF</text>
<text x="83.8" y="257">16V</text>
<text x="156.8" y="257">Gyro Pitch&amp;Roll</text>
<text x="729.1" y="253.4">16V</text>
<text x="86.8" y="264.3">R105</text>
<text x="105.7" y="264.3">10nF</text>
<text x="86.8" y="271.6">10K</text>
<text x="105.7" y="271.6">16V</text>
<text x="83.8" y="286.2">R107</text>
<text x="62" y="293.5">C107</text>
<text x="83.8" y="293.5">4K7</text>
<text x="182.3" y="293.5">LPR530A</text>
<text x="62" y="308">100nF</text>
<text x="62" y="315.3">16V</text>
<text x="98.4" y="319">R108</text>
<text x="276.3" y="322.6">R111</text>
<text x="43" y="329.9">R106</text>
<text x="79.5" y="329.9">R109</text>
<text x="98.4" y="326.2">NM</text>
<text x="123.2" y="329.9">R110</text>
<text x="276.3" y="329.9">4K7</text>
<text x="360.9" y="329.9">U14</text>
<text x="616.1" y="327">R121</text>
<text x="678.1" y="327">R122</text>
<text x="43" y="337.2">NM</text>
<text x="79.5" y="337.2">4K7</text>
<text x="123.2" y="337.2">4K7</text>
<text x="229.7" y="341.5">R112</text>
<text x="616.1" y="340.1">1K</text>
<text x="678.1" y="340.1">10K</text>
<text x="43" y="344.4">0</text>
<text x="98.4" y="351.7">C109</text>
<text x="142.2" y="351.7">C110</text>
<text x="273.4" y="351.7">C108</text>
<text x="229.7" y="354.6">0</text>
<text x="229.7" y="359">NM</text>
<text x="80.2" y="366.3">R113</text>
<text x="98.4" y="366.3">100nF</text>
<text x="123.9" y="366.3">R114</text>
<text x="142.2" y="366.3">100nF</text>
<text x="273.4" y="366.3">100nF</text>
<text x="360.9" y="366.3">Barometer</text>
<text x="495.8" y="369.9">U16</text>
<text x="600.8" y="366.3">R123</text>
<text x="626.3" y="366.3">R126</text>
<text x="721.8" y="370.7">R124</text>
<text x="80.2" y="373.6">4K7</text>
<text x="98.4" y="373.6">16V</text>
<text x="123.9" y="373.6">4K7</text>
<text x="142.2" y="373.6">16V</text>
<text x="273.4" y="373.6">16V</text>
<text x="360.9" y="373.6">BMP085</text>
<text x="600.8" y="373.6">10K</text>
<text x="626.3" y="373.6">4K7</text>
<text x="721.8" y="383.8">4K7</text>
<text x="765.6" y="380.9">C119</text>
<text x="576" y="388.2">C117</text>
<text x="689" y="388.2">U15D</text>
<text x="746.6" y="388.2">R125</text>
<text x="568.7" y="395.4">1uF</text>
<text x="626.3" y="395.4">R127</text>
<text x="689" y="395.4">LMV934</text>
<text x="746.6" y="395.4">4K7</text>
<text x="765.6" y="395.4">15nF</text>
<text x="655.5" y="402">C118</text>
<text x="568.7" y="402.7">16V</text>
<text x="605.2" y="402.7">P10</text>
<text x="626.3" y="402.7">4K7</text>
<text x="765.6" y="402.7">16V</text>
<text x="495.8" y="413.7">Microphone</text>
<text x="601.5" y="410">50K</text>
<text x="655.5" y="409.3">15nF</text>
<text x="655.5" y="416.6">16V</text>
<text x="495.8" y="420.9">SPM0204</text>
</g>
<g font-size="6.4">
<text x="381" y="56.7">1</text>
<text x="446.9" y="56.7">9</text>
<text x="125.8" y="64">1</text>
<text x="228.2" y="64">16</text>
<text x="381" y="64">2</text>
<text x="395.2" y="60.3">C+</text>
<text x="426.9" y="60.3">FM</text>
<text x="446.9" y="64">4</text>
<text x="125.8" y="71.3">2</text>
<text x="140" y="67.6">GND</text>
<text x="203.3" y="67.6">VDD</text>
<text x="228.2" y="71.3">15</text>
<text x="381" y="71.3">3</text>
<text x="395.2" y="67.6">C-</text>
<text x="425" y="67.6">Test</text>
<text x="491.1" y="67.6">1</text>
<text x="548.3" y="67.6">1</text>
<text x="625.3" y="71.3">6</text>
<text x="140" y="74.9">FiltVDD</text>
<text x="191.3" y="74.9">Res - Vdd</text>
<text x="395.2" y="74.9">Cap</text>
<text x="491.1" y="74.9">2</text>
<text x="548.3" y="74.9">2</text>
<text x="125.8" y="78.6">3</text>
<text x="140" y="82.2">VCont</text>
<text x="191.3" y="82.2">Res - Vdd</text>
<text x="228.2" y="78.6">14</text>
<text x="424.3" y="82.2">SCL</text>
<text x="446.9" y="78.6">8</text>
<text x="491.1" y="82.2">3</text>
<text x="548.3" y="82.2">3</text>
<text x="669.3" y="78.6">7</text>
<text x="125.8" y="85.8">4</text>
<text x="140" y="89.5">DNC</text>
<text x="209" y="89.5">HP</text>
<text x="228.2" y="85.8">13</text>
<text x="423.1" y="89.5">SDA</text>
<text x="446.9" y="85.8">7</text>
<text x="491.1" y="89.5">4</text>
<text x="548.3" y="89.5">4</text>
<text x="625.3" y="85.8">5</text>
<text x="125.8" y="93.1">5</text>
<text x="228.2" y="93.1">12 PWD</text>
<text x="125.8" y="100.4">6</text>
<text x="140" y="96.8">DNC</text>
<text x="202.9" y="96.8">PWD</text>
<text x="228.2" y="100.4">11 ST</text>
<text x="491.1" y="96.8">5</text>
<text x="548.3" y="96.8">5</text>
<text x="125.8" y="107.7">7</text>
<text x="140" y="104.1">DNC</text>
<text x="196" y="104.1">SelfTest</text>
<text x="228.2" y="107.7">10</text>
<text x="140" y="111.3">Vref</text>
<text x="203.8" y="111.3">OutZ</text>
<text x="125.8" y="115">8</text>
<text x="140" y="118.6">4xOutZ</text>
<text x="201.7" y="118.6">4xInZ</text>
<text x="228.2" y="115">9</text>
<text x="625.3" y="144.1">2</text>
<text x="669.3" y="151.4">1</text>
<text x="625.3" y="158.7">3</text>
<text x="362.8" y="191.5">1</text>
<text x="465.2" y="191.5">12 VX</text>
<text x="377" y="195.1">FullScale</text>
<text x="435.3" y="195.1">VOutX</text>
<text x="362.8" y="198.8">2</text>
<text x="377" y="202.4">SelfTest</text>
<text x="435.3" y="202.4">VOutY</text>
<text x="465.2" y="198.8">10 VY</text>
<text x="362.8" y="206">5</text>
<text x="377" y="209.7">PWD</text>
<text x="436.1" y="209.7">VOutZ</text>
<text x="465.2" y="206">8</text>
<text x="362.8" y="220.6">3</text>
<text x="465.2" y="220.6">11</text>
<text x="625.3" y="217">9</text>
<text x="362.8" y="227.9">6</text>
<text x="377" y="224.3">NC</text>
<text x="445.3" y="224.3">NC</text>
<text x="465.2" y="227.9">13</text>
<text x="669.3" y="224.3">8</text>
<text x="377" y="231.5">NC</text>
<text x="445.3" y="231.5">NC</text>
<text x="622.1" y="231.5">10</text>
<text x="362.8" y="235.2">9</text>
<text x="377" y="238.8">NC</text>
<text x="445.3" y="238.8">NC</text>
<text x="465.2" y="235.2">16</text>
<text x="140.4" y="264.3">1</text>
<text x="154.6" y="268">GND</text>
<text x="217.9" y="268">VDD</text>
<text x="242.8" y="264.3">16</text>
<text x="140.4" y="271.6">2</text>
<text x="154.6" y="275.2">FiltVDD</text>
<text x="205.9" y="275.2">Res - Vdd</text>
<text x="242.8" y="271.6">15</text>
<text x="140.4" y="278.9">3</text>
<text x="242.8" y="278.9">14</text>
<text x="140.4" y="286.2">4</text>
<text x="154.6" y="282.5">VCont</text>
<text x="205.9" y="282.5">Res - Vdd</text>
<text x="242.8" y="286.2">13</text>
<text x="140.4" y="293.5">5</text>
<text x="154.6" y="289.8">OutY</text>
<text x="223.5" y="289.8">HP</text>
<text x="242.8" y="293.5">12 PWD</text>
<text x="154.6" y="297.1">4xInY</text>
<text x="217.5" y="297.1">PWD</text>
<text x="140.4" y="300.7">6</text>
<text x="154.6" y="304.4">4xOutY</text>
<text x="210.6" y="304.4">SelfTest</text>
<text x="242.8" y="300.7">11 ST</text>
<text x="140.4" y="308">7</text>
<text x="154.6" y="311.7">Vref</text>
<text x="217.6" y="311.7">OutX</text>
<text x="242.8" y="308">10 PR9</text>
<text x="140.4" y="315.3">8</text>
<text x="242.8" y="315.3">9</text>
<text x="154.6" y="319">4xOutX</text>
<text x="215.5" y="319">4xInX</text>
<text x="409.8" y="340.8">SCL</text>
<text x="432.4" y="337.2">6</text>
<text x="351.9" y="344.4">8</text>
<text x="432.4" y="344.4">7</text>
<text x="351.9" y="351.7">5</text>
<text x="366" y="348.1">RESET</text>
<text x="408.5" y="348.1">SDA</text>
<text x="432.4" y="351.7">2</text>
<text x="366" y="355.4">NC</text>
<text x="408.5" y="355.4">EOC</text>
<text x="658.5" y="366.3">13</text>
<text x="705.8" y="373.6">14</text>
<text x="509.4" y="380.9">1</text>
<text x="658.5" y="380.9">12</text>
<text x="509.4" y="388.2">2</text>
<text x="509.4" y="395.4">3</text>
<text x="509.4" y="402.7">4</text>
<text x="572.4" y="486.5">Title</text>
<text x="572.4" y="508.4">Size</text>
<text x="608.8" y="508.4">Number</text>
<text x="754.6" y="508.4">Revision</text>
<text x="576" y="519.3">A4</text>
<text x="572.4" y="530.2">Date:</text>
<text x="605.2" y="530.2">08/02/2010</text>
<text x="718.2" y="530.2">Sheet</text>
<text x="738.8" y="530.2">of</text>
<text x="572.4" y="537.5">File:</text>
<text x="605.2" y="537.5">H:\PCB Docs\..\Analog Sensors.SchDoc</text>
<text x="718.2" y="537.5">Drawn By:</text>
</g>
<g font-size="6.4" fill="#00f">
<text x="643.8" y="82.2">2</text>
<text x="643.8" y="155">1</text>
<text x="643.8" y="227.9">3</text>
<text x="680.3" y="377.2">4</text>
</g>
<g font-size="6.3">
<text x="410.1" y="45.2" transform="rotate(-90 410.1 45.2)">5</text>
<text x="417.4" y="45.2" transform="rotate(-90 417.4 45.2)">6</text>
<text x="647" y="59.7" transform="rotate(-90 647 59.7)">4</text>
<text x="413.7" y="67" transform="rotate(-90 413.7 67)">Vda</text>
<text x="421" y="67.4" transform="rotate(-90 421 67.4)">Vdd</text>
<text x="413.7" y="89.6" transform="rotate(-90 413.7 89.6)">GND</text>
<text x="410.1" y="107.1" transform="rotate(-90 410.1 107.1)">10</text>
<text x="647" y="107.1" transform="rotate(-90 647 107.1)">11</text>
<text x="647" y="132.6" transform="rotate(-90 647 132.6)">4</text>
<text x="406.4" y="179.9" transform="rotate(-90 406.4 179.9)">14</text>
<text x="413.7" y="179.9" transform="rotate(-90 413.7 179.9)">15</text>
<text x="421" y="179.9" transform="rotate(-90 421 179.9)">4</text>
<text x="647" y="179.9" transform="rotate(-90 647 179.9)">11</text>
<text x="410.1" y="205.1" transform="rotate(-90 410.1 205.1)">VDD</text>
<text x="647" y="205.4" transform="rotate(-90 647 205.4)">4</text>
<text x="417.4" y="217.5" transform="rotate(-90 417.4 217.5)">Res - Vdd</text>
<text x="424.7" y="217.5" transform="rotate(-90 424.7 217.5)">Res - Vdd</text>
<text x="417.4" y="238.9" transform="rotate(-90 417.4 238.9)">GND</text>
<text x="413.7" y="253.1" transform="rotate(-90 413.7 253.1)">7</text>
<text x="647" y="252.8" transform="rotate(-90 647 252.8)">11</text>
<text x="388.2" y="325.6" transform="rotate(-90 388.2 325.6)">4</text>
<text x="402.8" y="325.6" transform="rotate(-90 402.8 325.6)">3</text>
<text x="391.9" y="350.8" transform="rotate(-90 391.9 350.8)">VDD</text>
<text x="399.2" y="355.5" transform="rotate(-90 399.2 355.5)">GND</text>
<text x="406.4" y="355.5" transform="rotate(-90 406.4 355.5)">VDDA</text>
<text x="683.5" y="354.8" transform="rotate(-90 683.5 354.8)">4</text>
<text x="395.5" y="369.7" transform="rotate(-90 395.5 369.7)">1</text>
<text x="683.5" y="402.1" transform="rotate(-90 683.5 402.1)">11</text>
</g>
</svg>
